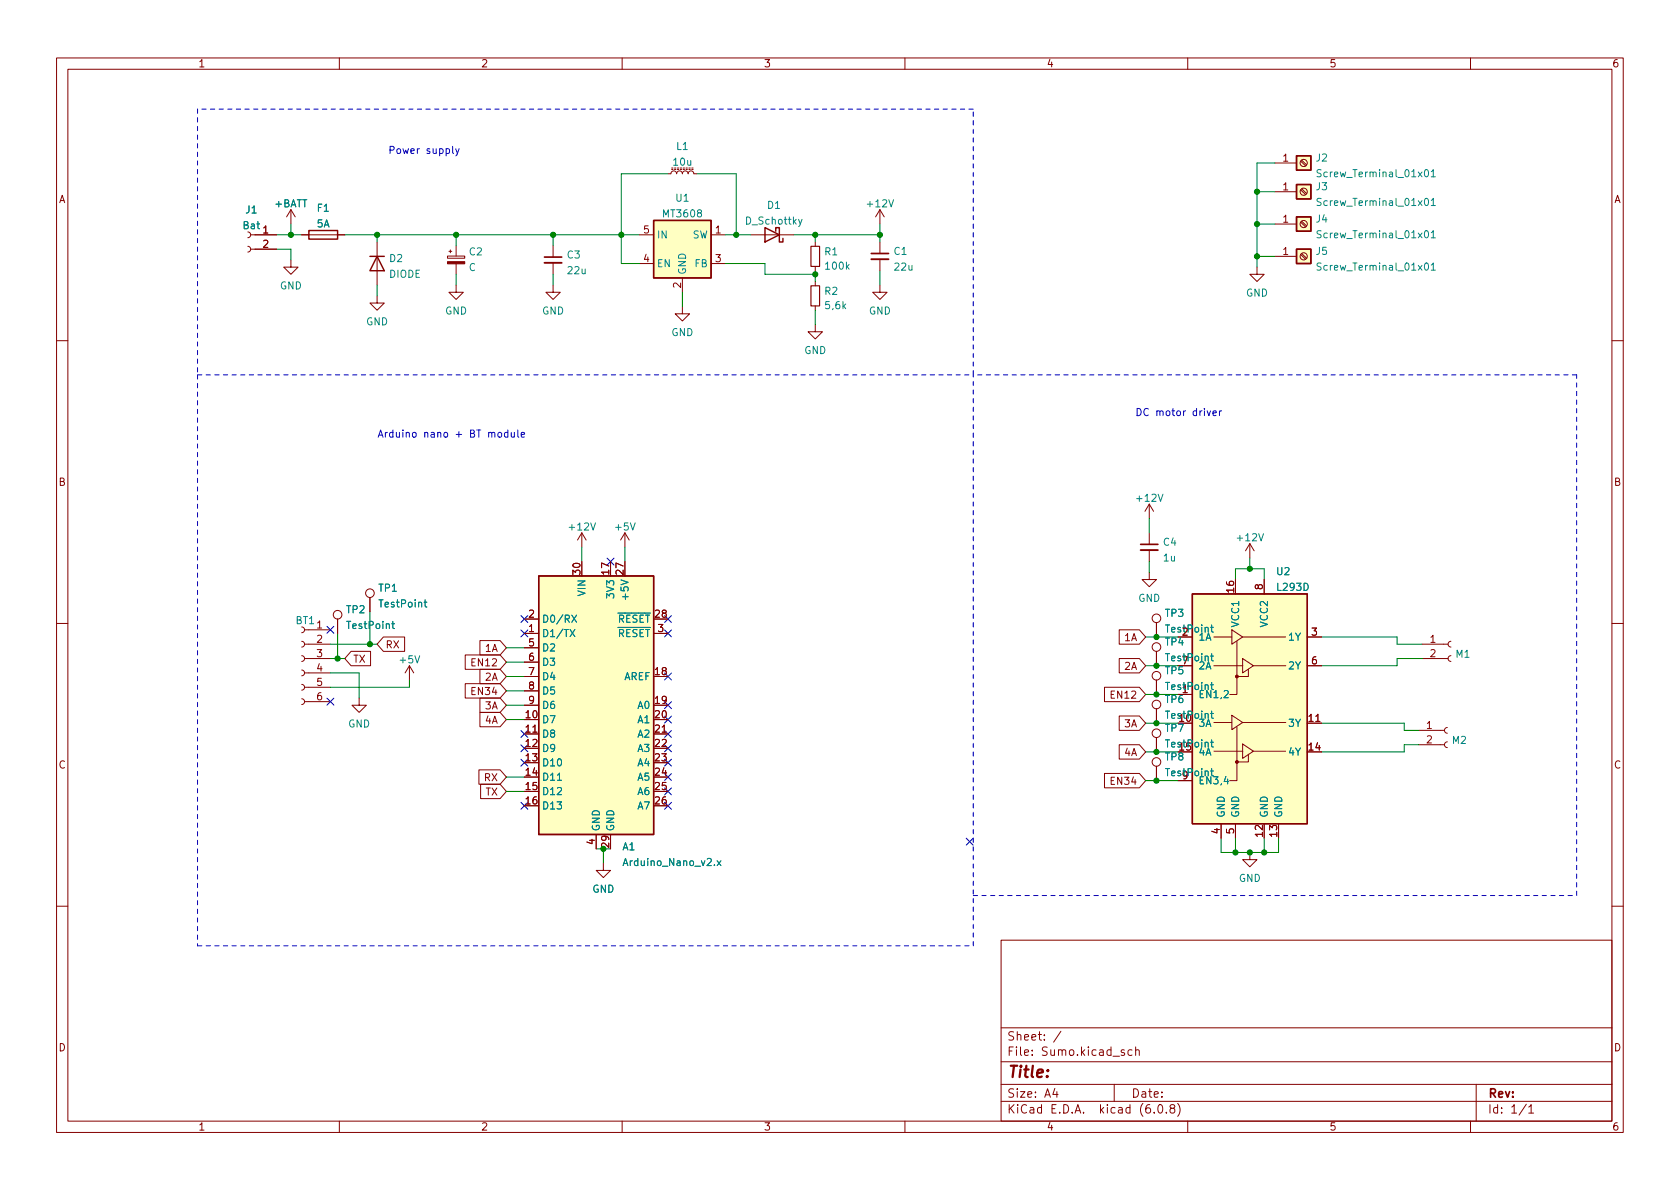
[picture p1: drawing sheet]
<svg xmlns="http://www.w3.org/2000/svg" width="297mm" height="210mm" viewBox="0 0 297 210" stroke-linecap="round" stroke-linejoin="round" font-family="sans-serif">
<g fill="none" stroke="#840000" stroke-width=".18">
<path d="M10 10.2h277v190.1h-277zM12 12.2h273v186.1h-273zM60 10.2v2M110 10.2v2M160 10.2v2M210 10.2v2M260 10.2v2M51.4 37.1l-.7 1.2M51.4 37.1v2.5M51.4 37.1l.8 1.2M118.1 30.7h.5l.2-.3 .3-.2 .4 .2 .1 .3 .2-.3 .3-.2 .4 .1 .1 .4 .3-.4 .4-.1 .2 .2 .2 .3 .1-.3 .4-.2 .3 .2 .2 .3h.5M118.7 30h.3"/>
<path d="M119.3 30h.2M119.8 30h.2M120.3 30h.2M120.8 30h.2M121.3 30h.2M121.8 30h.2M122.3 30h.3M155.6 37.1l-.8 1.2M155.6 37.1v2.5M155.6 37.1l.7 1.2M225.4 33.9h3.8M225.4 28.8h3.8"/>
<path d="M225.4 39.6h3.8M230 33.6l.8 .8M230 28.5l.8 .8M230 39.3l.8 .8M230.1 33.4l.9 .8M230.1 28.3l.9 .9M230.1 39.1l.9 .8M43.8 43.6l.4 .1 .1 .4-.1 .3-.4 .2M43.8 41l.4 .2 .1 .3-.1 .4-.4 .1M44.3 41.5h4.6M44.3 44.1h4.6M51.4 46v1.2h1.3l-1.3 1.3-1.2-1.3h1.2"/>
<path d="M53.3 41.5h7.7M66.7 52.3v1.3h1.2l-1.2 1.3-1.3-1.3h1.3M66.7 42.8v7.6M79.1 45.3h3.1v.4h-3.1zM79.4 44.4h.5M79.6 44.2v.5M80.6 50.4v1.3h1.3l-1.3 1.3-1.2-1.3h1.2M80.6 43.4v1.9M80.6 46.7v1.8M97.8 50.4v1.3h1.3l-1.3 1.3-1.3-1.3h1.3M97.8 43.4v2.1M97.8 46.5v2"/>
<path d="M113 41.5h2.6M113 46.6h2.6M120.6 54.2v1.3h1.3l-1.3 1.3-1.2-1.3h1.2M120.6 49.1v2.6M125.7 41.5h2.6M125.7 46.6h2.6M132.7 41.5h7.6M144.1 57.4v1.3h1.3l-1.3 1.2-1.2-1.2h1.2M144.1 42.8v.8M144.1 47.1v.8M144.1 49.8v.7M144.1 54.1v.8"/>
<path d="M155.6 50.4v1.3h1.2l-1.2 1.3-1.3-1.3h1.3M155.6 42.8v2M155.6 45.8v2.1M222.2 47.2v1.3h-1.2l1.2 1.3 1.3-1.3h-1.3M225.4 45.3h3.8M230 45l.8 .8M230.1 44.8l.9 .9M10 60.2h2M285 60.2h2M102.9 94.2l-.8 1.3M102.9 94.2v2.6M102.9 94.2l.7 1.3"/>
<path d="M110.5 94.2l-.8 1.3M110.5 94.2v2.6M110.5 94.2l.8 1.3M203.2 89.1v2.6M203.2 94.2v2.1M203.2 97.3v2M203.2 89.1l-.8 1.3M203.2 89.1l.8 1.3M221 96.1l-.8 1.3M221 96.1v2.6M221 96.1l.7 1.3M10 110.2h2"/>
<path d="M53.3 118.5l.4 .1 .1 .4-.1 .4-.4 .1M53.3 115.9l.4 .2 .1 .4-.1 .3-.4 .2M53.3 113.4l.4 .2 .1 .3-.1 .4-.4 .1M53.3 110.9l.4 .1 .1 .4-.1 .3-.4 .2M53.8 116.5h4.6M53.8 113.9h4.6M53.8 119h4.6M53.8 111.4h4.6M59.7 109.5v2.5M62.1 115.2h3.4v2.5h-3.4l-1.1-1.2zM65.4 105.7v2.5M67.8 112.6h3.7v2.6h-3.7l-1.1-1.3z"/>
<path d="M72.4 117.7l-.8 1.3M72.4 117.7v2.6M72.4 117.7l.8 1.3M82.3 115.8h6.1l1.1 1.3-1.1 1.3h-6.1zM84.9 113.3h3.5l1.1 1.2-1.1 1.3h-3.5zM84.9 118.4h3.5l1.1 1.2-1.1 1.3h-3.5zM92.7 112h2.5M92.7 109.5h2.5M92.7 114.5h2.5M92.7 117.1h2.5M92.7 119.6h2.5M115.6 112h2.5"/>
<path d="M197.9 111.4h3.6l1.1 1.2-1.1 1.3h-3.6zM197.9 116.5h3.6l1.1 1.2-1.1 1.3h-3.6zM203.2 101.2v1.3h1.3l-1.3 1.3-1.3-1.3h1.3M204.5 110.1v2.5M204.5 115.2v2.5M208.3 117.7h2.5M208.3 112.6h2.5M214.6 117.7h5.1M214.6 112.6h3.2M217.8 111.4l1.9 1.2-1.9 1.3zM218.7 113.4v9.4h-1.3M219.7 116.5l1.9 1.2-1.9 1.3z"/>
<path d="M219.7 112.6h7.6M220.7 118.4v1.2h-2M221.6 117.7h5.7M223.5 102.5v2.5M231.1 117.7h2.6M231.1 112.6h2.6M251.5 116.5h4.5M251.5 113.9h4.5M256.5 115.9l-.3 .2-.2 .4 .2 .3 .3 .2M256.5 113.4l-.3 .2-.2 .3 .2 .4 .3 .1M285 110.2h2M53.3 123.6l.4 .1 .1 .4-.1 .3-.4 .2"/>
<path d="M53.3 121l.4 .2 .1 .3-.1 .4-.4 .1M53.8 124.1h4.6M53.8 121.5h4.6M63.5 123.4v1.3h1.3l-1.3 1.3-1.3-1.3h1.3M82.3 120.9h6.1l1.1 1.3-1.1 1.2h-6.1zM84.7 136.1h3.7l1.1 1.3-1.1 1.3h-3.7zM84.9 123.4h3.5l1.1 1.3-1.1 1.3h-3.5zM84.9 126h3.5l1.1 1.2-1.1 1.3h-3.5zM85 138.7h3.4l1.1 1.2-1.1 1.3h-3.4zM92.7 129.8h2.5M92.7 122.2h2.5M92.7 124.7h2.5"/>
<path d="M115.6 129.8h2.5M195.3 121.5h6.2l1.1 1.3-1.1 1.3h-6.2zM195.3 136.8h6.2l1.1 1.2-1.1 1.3h-6.2zM197.9 131.7h3.6l1.1 1.3-1.1 1.2h-3.6zM197.9 126.6h3.6l1.1 1.3-1.1 1.3h-3.6zM204.5 120.3v2.5M204.5 125.3v2.6M204.5 130.4v2.6M204.5 135.5v2.5M208.3 122.8h2.5M208.3 138h2.5M214.6 132.8h5.1"/>
<path d="M214.6 127.8h3.2M217.8 126.5l1.9 1.3-1.9 1.2zM218.7 128.5v9.5h-1.3M219.7 131.6l1.9 1.2-1.9 1.3zM219.7 127.8h7.6M220.7 133.5v1.2h-2M221.6 132.8h5.7M231.1 127.9h2.6M250.8 131.7h4.6M250.8 129.2h4.6M255.9 131.2l-.4 .1-.1 .4 .1 .4 .4 .1M255.9 128.6l-.4 .2-.1 .4 .1 .3 .4 .2"/>
<path d="M105.4 147.6v2.5M106.7 152.6v1.3h1.2l-1.2 1.3-1.3-1.3h1.3M215.9 145.7v2.5M218.4 145.7v2.5M221 150.7v1.3h1.2l-1.2 1.3-1.3-1.3h1.3M10 160.2h2M177 166.3h108v32h-108zM285 160.2h2M60 198.3v2M110 198.3v2M160 198.3v2M177 194.8h108"/>
<path d="M177 191.8h108M177 187.8h108M177 181.8h108M186.5 192.5l-.4 1h1M186.9 193v1M187.6 182.4l-1.3 1.9M197 191.8v3M198.8 185.7l-.4-.1-.2 .2 .1 .3 .5 .1v.4h-.6M200.1 185.7l-.4-.1-.3 .3v.4l.2 .3h.5M200.8 185.8l.2-.2 .4 .1v.9M200.8 185.1v1.5M204.1 196.7v.1"/>
<path d="M204.9 195.4l.2-.1a.81 .81 0 0 1 .6 .7 .81 .81 0 0 1-.3 .8h-.2a.81 .81 0 0 1-.6-.6 .81 .81 0 0 1 .3-.8zM206.2 196.7v.1M207.1 196l-.2-.3v-.2l.2-.2 .5 .1 .1 .2-.1 .2-.6 .2-.1 .3v.4l.2 .1h.5l.1-.3-.1-.4-.2-.1M208.2 195.1a1.72 1.72 0 0 1 0 2.3M210 198.3v2M260 198.3v2M261 191.8v6.5M269.9 195.3l-1.3 1.9M270.3 195.8l.4-.5v1.5M270.3 196.8h.9"/>
<circle cx="230.5" cy="28.8" r=".63"/>
<circle cx="230.5" cy="39.6" r=".63"/>
<circle cx="230.5" cy="33.9" r=".63"/>
<circle cx="230.5" cy="45.3" r=".63"/>
<circle cx="59.7" cy="108.7" r=".76"/>
<circle cx="65.4" cy="104.9" r=".76"/>
<circle cx="204.5" cy="114.4" r=".76"/>
<circle cx="204.5" cy="119.5" r=".76"/>
<circle cx="204.5" cy="109.3" r=".76"/>
<circle cx="204.5" cy="134.7" r=".76"/>
<circle cx="204.5" cy="124.6" r=".76"/>
<circle cx="204.5" cy="129.7" r=".76"/>
</g>
<g fill="#ffffc2" stroke="#ffffc2" stroke-width=".18">
<path d="M95.2 101.8h20.4v45.8h-20.4z"/>
<path d="M210.8 105h20.3v40.7h-20.3z"/>
<path d="M115.6 39h10.1v10.1h-10.1z"/>
<path d="M229.2 32.6h2.6v2.6h-2.6z"/>
<path d="M229.2 44.1h2.6v2.5h-2.6z"/>
<path d="M229.2 27.6h2.6v2.5h-2.6z"/>
<path d="M229.2 38.3h2.6v2.6h-2.6z"/>
</g>
<path d="M115.6 39h10.1v10.1h-10.1zM229.2 32.6h2.6v2.6h-2.6zM229.2 27.6h2.6v2.5h-2.6zM229.2 38.3h2.6v2.6h-2.6zM54.6 40.8h5.1v1.5h-5.1zM65.4 45.3h2.5M66.7 45.3l1.2 2.6h-2.5zM135.3 40.3l2.5 1.2-2.5 1.3zM137.2 40.9v-.6h.6v2.5h.6v-.6M229.2 44.1h2.6v2.5h-2.6zM95.2 101.8h20.4v45.8h-20.4zM210.8 105h20.3v40.7h-20.3z" fill="none" stroke="#840000" stroke-width=".25"/>
<g fill="none" stroke="#008484" stroke-width=".18">
<path d="M141.8 38.8l-.4 1.1-.2 .2M233.6 35.1h-.5l-.2 .1v.4l.6 .2 .1 .3-.3 .2h-.4M233.6 30.1l-.5-.1-.2 .1v.4l.6 .2 .1 .3-.3 .3-.4-.1M252 35.2l.2-.1a.68 .68 0 0 1 .4 .6 .68 .68 0 0 1-.4 .6l-.2-.1-.2-.3zM252 30.1l.2-.1a.68 .68 0 0 1 .4 .6 .68 .68 0 0 1-.4 .7l-.2-.2-.2-.3zM253.1 35.4l.3-.3v1.2M253.1 30.4l.3-.4v1.3M253.1 36.3h.7M253.1 31.3h.7M233.6 46.6l-.5-.1-.2 .1v.4l.6 .2 .1 .3-.3 .3-.4-.1M233.6 40.8h-.5l-.2 .1v.4l.6 .2 .1 .3-.3 .3-.4-.1M252 46.6l.2-.1a.68 .68 0 0 1 .4 .6 .68 .68 0 0 1-.4 .7l-.2-.1-.2-.4z"/>
<path d="M252 40.9l.2-.1a.68 .68 0 0 1 .4 .6 .68 .68 0 0 1-.4 .7l-.2-.2-.2-.3zM253.1 46.9l.3-.4v1.3M253.1 41.2l.3-.4v1.3M253.1 47.8h.7M253.1 42.1h.7M69.3 110.3h.5M69.5 109.9v1.1l.3 .1M75 106.5h.5M75.2 106.1v1.1l.3 .1M100.8 111.3l.8 1.3M101.1 108.8l.8 1.2M101.6 111.3l-.8 1.3"/>
<path d="M101.9 108.8l-.8 1.2M214.1 110.9h.4M214.1 116h.4M214.2 110.5v1.1l.3 .2M214.2 115.6v1.1l.3 .2M98.6 138h.7M214.1 121.1h.4M214.1 131.3h.4M214.1 136.3h.4M214.1 126.2h.4M214.2 120.7v1.1l.3 .1M214.2 130.8v1.1l.3 .2"/>
<path d="M214.2 135.9v1.1l.3 .2M214.2 125.8v1l.3 .2M126.8 152.2l.7 .9M127.5 152.2l-.7 .9"/>
</g>
<g fill="#840000" stroke="#840000" stroke-width=".18">
<path d="M79.1 46.3h3.1v.4h-3.1z"/>
<circle cx="218.7" cy="134.7" r=".25"/>
<circle cx="218.7" cy="119.6" r=".25"/>
</g>
<path d="M96.3 46.5h3M154.1 45.8h3M201.7 97.3h3" fill="none" stroke="#840000" stroke-width=".33"/>
<path d="M96.3 45.5h3M154.1 44.8h3M201.7 96.3h3" fill="none" stroke="#840000" stroke-width=".3"/>
<path d="M143.4 43.6h1.5v3.5h-1.5zM143.4 50.5h1.5v3.6h-1.5z" fill="none" stroke="#840000" stroke-width=".2"/>
<g fill="none" stroke="#0000c2" stroke-width=".18">
<path d="M80 25.9v1.1l.2 .1M80.6 26.3l.3 .8M81.2 26.3l-.4 1.1-.2 .2M88.2 76.5h.3l.2 .2v.4l-.2 .2-.3-.1-.2-.1zM89.8 76.5h-.4l-.2 .2 .1 .5h.5M89.8 76v1.3M90.4 76.5l.1 .7 .3 .1 .1-.1M90.9 76.5v.8M91.5 76v1.1l.2 .2M92.2 76.9l.6-.1-.1-.3h-.4l-.1 .1v.6h.5M213.4 72.7l.3 .8 .3-.8M214.5 73.1l.6-.1-.1-.3h-.4l-.1 .1v.6h.5"/>
<path d="M215.6 72.7v.8M216 72.7l-.4 .2"/>
</g>
<path d="M34.9 19.3v.6M34.9 19.3v47M172.1 19.3h-137.2M34.9 66.3h137.2M34.9 66.3v101M172.1 66.3v-47M278.8 66.3h-106.7M172.1 158.4h106.7M278.8 158.4v-92.1M34.9 167.3h137.2M172.1 167.3v-101" fill="none" stroke="#0000c2" stroke-width=".18" stroke-dasharray=".8 .8"/>
<g fill="none" stroke="#008400" stroke-width=".18">
<path d="M51.4 39.6v1.9M118.1 30.7h-8.2v15.9h3.1M123.2 30.7h7v10.8M155.6 39.6v3.2M222.2 39.6h3.2M222.2 33.9h3.2M225.4 28.8h-3.2v18.4M48.9 41.5h4.4M48.9 44.1h2.5v1.9M61 41.5h52M66.7 41.5v1.3M66.7 50.4v1.9"/>
<path d="M80.6 41.5v1.9M80.6 48.5v1.9M97.8 41.5v1.9M97.8 48.5v1.9M120.6 51.7v2.5M128.3 41.5h4.4M128.3 46.6h7v1.9h8.8M140.3 41.5h15.3M144.1 41.5v1.3M144.1 47.9v1.9M144.1 54.9v2.5M155.6 47.9v2.5"/>
<path d="M222.2 45.3h3.2M102.9 96.8v2.5M110.5 96.8v2.5M203.2 91.7v2.5M203.2 99.3v1.9M221 98.7v1.9M58.4 113.9h8.3M58.4 116.5h2.6M58.4 119h5.1v4.4M59.7 112v4.5M65.4 108.2v5.7M89.5 114.5h3.2"/>
<path d="M89.5 117.1h3.2M89.5 119.6h3.2M202.6 112.6h5.7M202.6 117.7h5.7M218.4 102.5v-1.9h5.1v1.9M233.7 112.6h13.3v1.3h4.5M251.5 116.5h-4.5v1.2h-13.3M72.4 120.3v1.2h-14M89.5 137.4h3.2M89.5 139.9h3.2M89.5 127.2h3.2M89.5 122.2h3.2"/>
<path d="M89.5 124.7h3.2M202.6 133h5.7M202.6 127.9h5.7M202.6 138h5.7M202.6 122.8h5.7M233.7 127.9h14.6v1.3h2.5M250.8 131.7h-2.5v1.3h-14.6M105.4 150.1h1.3v2.5M215.9 148.2v2.5h10.2v-2.5M218.4 148.2v2.5M223.5 148.2v2.5"/>
</g>
<g fill="none" stroke="#000084" stroke-width=".18">
<path d="M107.3 98.7l1.3 1.2M108.6 98.7l-1.3 1.2M57.8 110.8l1.2 1.2M59 110.8l-1.2 1.2M92.1 111.4l1.2 1.2M92.1 108.9l1.2 1.2M93.3 111.4l-1.2 1.2M93.3 108.9l-1.2 1.2M117.5 108.9l1.2 1.2M117.5 119l1.2 1.2M117.5 111.4l1.2 1.2M118.7 108.9l-1.2 1.2"/>
<path d="M118.7 119l-1.2 1.2M118.7 111.4l-1.2 1.2M57.8 123.5l1.2 1.2M59 123.5l-1.2 1.2M92.1 131.7l1.2 1.2M92.1 134.3l1.2 1.2M92.1 129.2l1.2 1.2M93.3 131.7l-1.2 1.2M93.3 134.3l-1.2 1.2M93.3 129.2l-1.2 1.2M117.5 126.6l1.2 1.3M117.5 136.8l1.2 1.2"/>
<path d="M117.5 134.3l1.2 1.2M117.5 129.2l1.2 1.2M117.5 131.7l1.2 1.2M117.5 139.3l1.2 1.3M117.5 124.1l1.2 1.2M118.7 126.6l-1.2 1.3M118.7 136.8l-1.2 1.2M118.7 134.3l-1.2 1.2M118.7 129.2l-1.2 1.2M118.7 131.7l-1.2 1.2M118.7 139.3l-1.2 1.3M118.7 124.1l-1.2 1.2"/>
<path d="M92.1 141.9l1.2 1.2M93.3 141.9l-1.2 1.2M117.5 141.9l1.2 1.2M118.7 141.9l-1.2 1.2M170.8 148.2l1.3 1.2M172.1 148.2l-1.3 1.2"/>
</g>
<g fill="#008400" stroke="#008400" stroke-width=".18">
<circle cx="66.7" cy="41.5" r=".46"/>
<circle cx="51.4" cy="41.5" r=".46"/>
<circle cx="109.9" cy="41.5" r=".46"/>
<circle cx="80.6" cy="41.5" r=".46"/>
<circle cx="222.2" cy="45.3" r=".46"/>
<circle cx="222.2" cy="33.9" r=".46"/>
<circle cx="204.5" cy="112.6" r=".46"/>
<circle cx="221" cy="100.6" r=".46"/>
<circle cx="106.7" cy="150.1" r=".46"/>
<circle cx="204.5" cy="138" r=".46"/>
<circle cx="204.5" cy="133" r=".46"/>
<circle cx="218.4" cy="150.7" r=".46"/>
<circle cx="221" cy="150.7" r=".46"/>
<circle cx="204.5" cy="127.9" r=".46"/>
<circle cx="204.5" cy="122.8" r=".46"/>
<circle cx="204.5" cy="117.7" r=".46"/>
<circle cx="223.5" cy="150.7" r=".46"/>
<circle cx="65.4" cy="113.9" r=".46"/>
<circle cx="59.7" cy="116.5" r=".46"/>
<circle cx="97.8" cy="41.5" r=".46"/>
<circle cx="222.2" cy="39.6" r=".46"/>
<circle cx="155.6" cy="41.5" r=".46"/>
<circle cx="144.1" cy="48.5" r=".46"/>
<circle cx="144.1" cy="41.5" r=".46"/>
<circle cx="130.2" cy="41.5" r=".46"/>
</g>
<text font-size="2.8" fill="#840000" x="178" y="190.6">Title:</text>
<g font-size="2.1" fill="#840000">
<text x="178" y="184">Sheet: /</text>
<text x="178" y="186.7">File: Sumo.kicad_sch</text>
<text x="178" y="196.9">KiCad E.D.A. kicad (6.0.8)</text>
<text x="178" y="194.1">Size: A4</text>
<text x="200" y="194.1">Date:</text>
<text x="263" y="194.1">Rev:</text>
<text x="263" y="196.9">Id: 1/1</text>
</g>
<g font-size="1.8" fill="#840000">
<text x="35" y="11.9">1</text>
<text x="85" y="11.9">2</text>
<text x="135" y="11.9">3</text>
<text x="185" y="11.9">4</text>
<text x="235" y="11.9">5</text>
<text x="285" y="11.9">6</text>
<text x="226.8" y="28.6">1</text>
<text x="10.3" y="35.9">A</text>
<text x="226.8" y="33.6">1</text>
<text x="285.3" y="35.9">A</text>
<text x="46.5" y="41.3">1</text>
<text x="113.8" y="41.3">5</text>
<text x="126.5" y="41.3">1</text>
<text x="226.8" y="39.4">1</text>
<text x="46.5" y="43.8">2</text>
<text x="113.8" y="46.3">4</text>
<text x="126.5" y="46.3">3</text>
<text x="226.8" y="45.1">1</text>
<text x="120.4" y="50.9" transform="rotate(-90 120.4 50.9)">2</text>
<text x="10.3" y="85.9">B</text>
<text x="285.3" y="85.9">B</text>
<text x="102.6" y="101.6" transform="rotate(-90 102.6 101.6)">30</text>
<text x="107.7" y="101.6" transform="rotate(-90 107.7 101.6)">17</text>
<text x="110.2" y="101.6" transform="rotate(-90 110.2 101.6)">27</text>
<text x="218.2" y="104.7" transform="rotate(-90 218.2 104.7)">16</text>
<text x="223.3" y="104.2" transform="rotate(-90 223.3 104.2)">8</text>
<text x="56" y="111.1">1</text>
<text x="56" y="113.7">2</text>
<text x="93.5" y="111.8">1</text>
<text x="93.5" y="109.2">2</text>
<text x="115.9" y="109.2">28</text>
<text x="116.3" y="111.8">3</text>
<text x="198.9" y="113.4">1A</text>
<text x="209.1" y="112.4">2</text>
<text x="231.9" y="112.4">3</text>
<text x="252.9" y="113.7">1</text>
<text x="56" y="116.2">3</text>
<text x="56" y="118.7">4</text>
<text x="62.4" y="117.2">TX</text>
<text x="68.1" y="114.6">RX</text>
<text x="83.7" y="117.8">EN12</text>
<text x="85.8" y="115.3">1A</text>
<text x="93.5" y="114.3">5</text>
<text x="93.5" y="116.8">6</text>
<text x="93.5" y="119.4">7</text>
<text x="115.9" y="119.4">18</text>
<text x="198.9" y="118.4">2A</text>
<text x="231.9" y="117.5">6</text>
<text x="252.9" y="116.2">2</text>
<text x="56" y="121.3">5</text>
<text x="56" y="123.8">6</text>
<text x="83.7" y="122.9">EN34</text>
<text x="85.8" y="125.4">3A</text>
<text x="85.8" y="120.4">2A</text>
<text x="93.5" y="121.9">8</text>
<text x="93.5" y="124.5">9</text>
<text x="115.9" y="124.5">19</text>
<text x="196.7" y="123.5">EN12</text>
<text x="85.8" y="128">4A</text>
<text x="93" y="127">10</text>
<text x="93" y="129.5">11</text>
<text x="115.9" y="127">20</text>
<text x="115.9" y="129.5">21</text>
<text x="198.9" y="128.6">3A</text>
<text x="231.4" y="127.6">11</text>
<text x="252.2" y="128.9">1</text>
<text x="252.2" y="131.4">2</text>
<text x="10.3" y="135.9">C</text>
<text x="93" y="132.1">12</text>
<text x="93" y="134.6">13</text>
<text x="93" y="137.2">14</text>
<text x="115.9" y="132.1">22</text>
<text x="115.9" y="134.6">23</text>
<text x="115.9" y="137.2">24</text>
<text x="198.9" y="133.7">4A</text>
<text x="231.4" y="132.7">14</text>
<text x="285.3" y="135.9">C</text>
<text x="85.6" y="138.1">RX</text>
<text x="85.8" y="140.7">TX</text>
<text x="93" y="139.7">15</text>
<text x="93" y="142.2">16</text>
<text x="115.9" y="139.7">25</text>
<text x="115.9" y="142.2">26</text>
<text x="196.7" y="138.8">EN34</text>
<text x="105.2" y="149.3" transform="rotate(-90 105.2 149.3)">4</text>
<text x="107.7" y="149.8" transform="rotate(-90 107.7 149.8)">29</text>
<text x="215.6" y="147.4" transform="rotate(-90 215.6 147.4)">4</text>
<text x="218.2" y="147.4" transform="rotate(-90 218.2 147.4)">5</text>
<text x="223.3" y="147.9" transform="rotate(-90 223.3 147.9)">12</text>
<text x="225.8" y="147.9" transform="rotate(-90 225.8 147.9)">13</text>
<text x="10.3" y="185.9">D</text>
<text x="285.3" y="185.9">D</text>
<text x="35" y="199.9">1</text>
<text x="85" y="199.9">2</text>
<text x="135" y="199.9">3</text>
<text x="185" y="199.9">4</text>
<text x="235" y="199.9">5</text>
<text x="285" y="199.9">6</text>
</g>
<g font-size="1.8" fill="#0000c2">
<text x="68.6" y="27.2">Power supply</text>
<text x="66.7" y="77.4">Arduino nano + BT module</text>
<text x="200.7" y="73.6">DC motor driver</text>
</g>
<g font-size="1.8" fill="#008484">
<text x="119.1" y="29.3">10u</text>
<text x="119.6" y="26.5">L1</text>
<text x="232.7" y="28.5">J2</text>
<text x="119.5" y="35.7">U1</text>
<text x="232.7" y="33.6">J3</text>
<text x="233.6" y="31.3">Screw_Terminal_01x01</text>
<text x="43" y="40.5">Bat</text>
<text x="43.5" y="37.7">J1</text>
<text x="48.6" y="36.6">+BATT</text>
<text x="56" y="40.2">5A</text>
<text x="56.1" y="37.4">F1</text>
<text x="117.4" y="38.4">MT3608</text>
<text x="132" y="39.7">D_Schottky</text>
<text x="135.7" y="36.9">D1</text>
<text x="153.5" y="36.6">+12V</text>
<text x="232.7" y="39.3">J4</text>
<text x="233.6" y="36.4">Screw_Terminal_01x01</text>
<text x="68.9" y="46.3">D2</text>
<text x="82.9" y="47.9">C</text>
<text x="83" y="45.1">C2</text>
<text x="100.3" y="45.7">C3</text>
<text x="116.1" y="47.2">EN</text>
<text x="116.1" y="42.2">IN</text>
<text x="122.4" y="42.2">SW</text>
<text x="122.9" y="47.2">FB</text>
<text x="145.8" y="45.1">R1</text>
<text x="146.1" y="47.7">100k</text>
<text x="158.1" y="45.1">C1</text>
<text x="158.2" y="47.8">22u</text>
<text x="232.7" y="45.1">J5</text>
<text x="233.6" y="47.8">Screw_Terminal_01x01</text>
<text x="233.6" y="42.1">Screw_Terminal_01x01</text>
<text x="49.5" y="51.2">GND</text>
<text x="68.8" y="49.1">DIODE</text>
<text x="100.5" y="48.5">22u</text>
<text x="121.3" y="48.6" transform="rotate(-90 121.3 48.6)">GND</text>
<text x="145.8" y="52.1">R2</text>
<text x="220.3" y="52.4">GND</text>
<text x="64.7" y="57.5">GND</text>
<text x="78.7" y="55.6">GND</text>
<text x="95.8" y="55.6">GND</text>
<text x="118.7" y="59.4">GND</text>
<text x="146" y="54.7">5,6k</text>
<text x="153.6" y="55.6">GND</text>
<text x="142.2" y="62.6">GND</text>
<text x="201.1" y="88.7">+12V</text>
<text x="100.8" y="93.8">+12V</text>
<text x="108.9" y="93.8">+5V</text>
<text x="218.9" y="95.7">+12V</text>
<text x="205.7" y="96.5">C4</text>
<text x="205.8" y="99.3">1u</text>
<text x="225.8" y="101.7">U2</text>
<text x="67" y="104.6">TP1</text>
<text x="67.2" y="107.4">TestPoint</text>
<text x="103.5" y="105.3" transform="rotate(-90 103.5 105.3)">VIN</text>
<text x="108.6" y="105.5" transform="rotate(-90 108.6 105.5)">3V3</text>
<text x="111.1" y="105.6" transform="rotate(-90 111.1 105.6)">+5V</text>
<text x="201.2" y="106.4">GND</text>
<text x="225.9" y="104.5">L293D</text>
<text x="52.3" y="110.4">BT1</text>
<text x="61.3" y="108.4">TP2</text>
<text x="61.5" y="111.2">TestPoint</text>
<text x="95.8" y="112.6">D1/TX</text>
<text x="95.8" y="110.1">D0/RX</text>
<text x="107.8" y="110.1">~{RESET}</text>
<text x="107.8" y="112.6">~{RESET}</text>
<text x="206" y="109.1">TP3</text>
<text x="206.3" y="111.8">TestPoint</text>
<text x="211.8" y="113.3">1A</text>
<text x="219.1" y="110.8" transform="rotate(-90 219.1 110.8)">VCC1</text>
<text x="224.2" y="110.8" transform="rotate(-90 224.2 110.8)">VCC2</text>
<text x="228" y="113.3">1Y</text>
<text x="70.8" y="117.3">+5V</text>
<text x="95.8" y="115.2">D2</text>
<text x="95.8" y="117.7">D3</text>
<text x="206" y="119.2">TP5</text>
<text x="206" y="114.1">TP4</text>
<text x="206.3" y="116.9">TestPoint</text>
<text x="209.1" y="117.5">7</text>
<text x="211.8" y="118.4">2A</text>
<text x="228" y="118.4">2Y</text>
<text x="257.4" y="116.3">M1</text>
<text x="95.8" y="120.3">D4</text>
<text x="95.8" y="122.8">D5</text>
<text x="95.8" y="125.3">D6</text>
<text x="110.2" y="120.3">AREF</text>
<text x="112.8" y="125.3">A0</text>
<text x="206" y="124.3">TP6</text>
<text x="206.3" y="122">TestPoint</text>
<text x="209.1" y="122.5">1</text>
<text x="211.8" y="123.4">EN1,2</text>
<text x="61.5" y="128.6">GND</text>
<text x="95.8" y="127.9">D7</text>
<text x="95.8" y="130.4">D8</text>
<text x="112.8" y="127.9">A1</text>
<text x="112.8" y="130.4">A2</text>
<text x="206" y="129.4">TP7</text>
<text x="206.3" y="127.1">TestPoint</text>
<text x="208.6" y="127.6">10</text>
<text x="211.8" y="128.5">3A</text>
<text x="228" y="128.5">3Y</text>
<text x="256.8" y="131.5">M2</text>
<text x="95.8" y="133">D9</text>
<text x="95.8" y="135.5">D10</text>
<text x="112.8" y="133">A3</text>
<text x="112.8" y="135.5">A4</text>
<text x="206" y="134.5">TP8</text>
<text x="206.3" y="132.2">TestPoint</text>
<text x="206.3" y="137.2">TestPoint</text>
<text x="208.6" y="132.7">15</text>
<text x="209.1" y="137.8">9</text>
<text x="211.8" y="133.6">4A</text>
<text x="228" y="133.6">4Y</text>
<text x="95.8" y="138">D11</text>
<text x="95.8" y="140.6">D12</text>
<text x="95.8" y="143.1">D13</text>
<text x="112.8" y="138">A5</text>
<text x="112.8" y="140.6">A6</text>
<text x="112.8" y="143.1">A7</text>
<text x="211.8" y="138.7">EN3,4</text>
<text x="106" y="147.1" transform="rotate(-90 106 147.1)">GND</text>
<text x="108.6" y="147.1" transform="rotate(-90 108.6 147.1)">GND</text>
<text x="216.5" y="144.6" transform="rotate(-90 216.5 144.6)">GND</text>
<text x="219.1" y="144.6" transform="rotate(-90 219.1 144.6)">GND</text>
<text x="224.2" y="144.6" transform="rotate(-90 224.2 144.6)">GND</text>
<text x="226.7" y="144.6" transform="rotate(-90 226.7 144.6)">GND</text>
<text x="110.1" y="150.4">A1</text>
<text x="110.5" y="153.1">Arduino_Nano_v2.x</text>
<text x="219" y="155.9">GND</text>
<text x="104.7" y="157.8">GND</text>
</g>
</svg>
